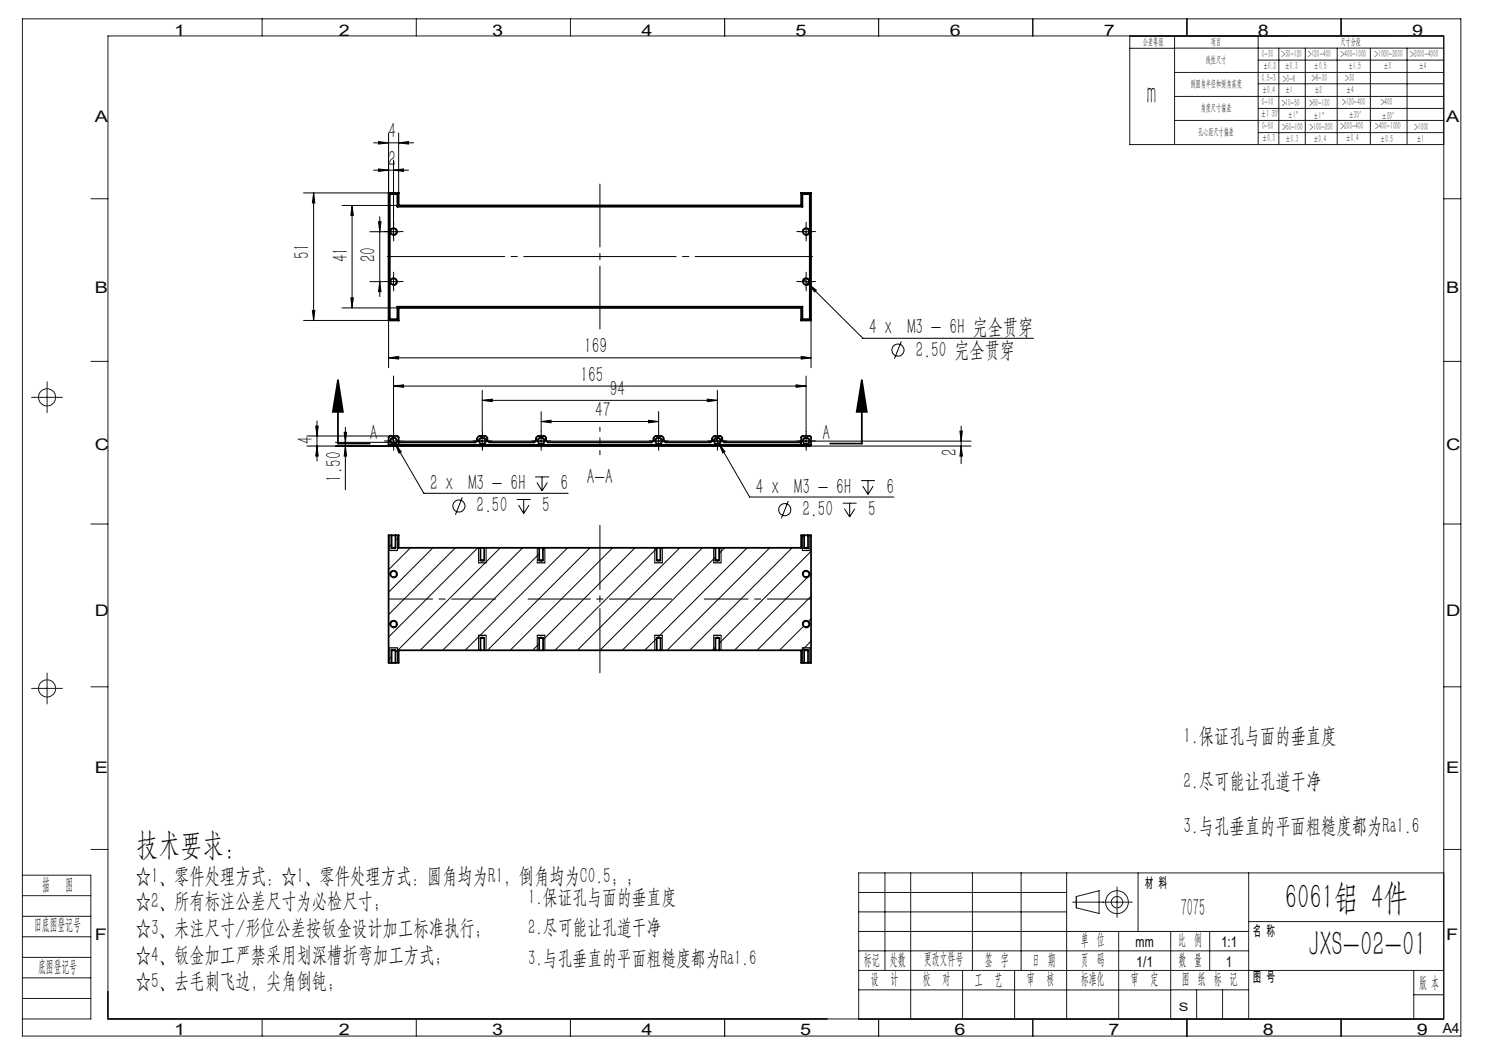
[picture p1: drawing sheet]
<svg xmlns="http://www.w3.org/2000/svg" width="297mm" height="210mm" viewBox="0 0 297 210" stroke-linecap="round" stroke-linejoin="round" font-family="sans-serif">
<g fill="none" stroke="#000" stroke-width=".2">
<path d="M62.7 38.6l.3 2h-.5zM62.7 38.6v25.5M74.7 28.6h8M74.7 34h7M75.7 28.3l2 .3-2 .2zM75.7 33.8l2 .2-2 .3zM77.7 26.6v12h-17M78.7 34l2-.2v.5zM78.7 32v15.6M79.7 28.6l2-.3v.5zM79.7 26.6v12M68.4 41.1h11.3"/>
<path d="M70.2 59.6h.5l-.3 2zM70.4 41.1l.3 2h-.5zM70.4 41.1v20.5M74 56.3h2.8M75.7 44.3h.5l-.2 2zM76 56.3l.2 2h-.5zM76 43.3v16M77.5 56.3h2.5M78 56.5a.75 .75 0 0 1 .7-.9 .75 .75 0 0 1 .8 .8 .75 .75 0 0 1-1 .7M78 46.5a.74 .74 0 0 1 .7-.9 .74 .74 0 0 1 .7 .8 .74 .74 0 0 1-.9 .7M78.7 55.1v2.5M80 46.3h-6"/>
<path d="M159.9 46.3h2.6M159.9 56.3h2.6M160.5 46.5a.75 .75 0 0 1 .6-.9 .75 .75 0 0 1 .8 .8 .75 .75 0 0 1-.9 .7M160.5 56.5a.76 .76 0 0 1 .6-.9 .76 .76 0 0 1 .9 .8 .76 .76 0 0 1-1 .7M160.8 55.9l.8 .9M161.2 45.1v2.5M161.2 55.1v2.5M161.6 56.8l1.7 1.2-.4 .4zM161.6 56.8l11 10.9h34.1M60.7 64.1h17v9.4M62.5 62.1h.5l-.3 2zM68.4 61.6h11.3"/>
<path d="M77.7 71.6l2-.3v.5zM77.7 71.6h84.5M78.7 77.2l2-.2v.5zM78.7 75.2v11.2M78.7 77.2h82.5M96.4 78.1v8.2M141.5 79.8l2 .3-2 .2zM143.5 78.1v8.2M159.2 77l2 .2-2 .3zM160.2 71.3l2 .3-2 .2zM161.2 75.2v11.2M162.2 64.1v9.4"/>
<path d="M180.3 68.3l-1.4 3.4M61.4 87.2h16.6M61.4 89.2h18.1M63.1 85.2h.5l-.2 2zM63.4 89.2l.2 2h-.5zM63.4 84.2v8M67.1 88.5h12.9M68.8 86.5h.5l-.2 2zM69.1 89.2l.2 2h-.5zM69.1 85.5v12.5M77.5 88.2h2.5M78 88.4a.74 .74 0 0 1 .7-.9 .74 .74 0 0 1 .7 .8 .74 .74 0 0 1-.9 .6"/>
<path d="M78.4 87.7l6.4 11h28.8M78.7 87v2.5M79 88.8l1.3 1.6-.5 .2zM80.6 88.2h113.6M92.5 99.5l-1.4 3.4M95.7 88.4a.76 .76 0 0 1 .7-1 .76 .76 0 0 1 .8 .9 .76 .76 0 0 1-.9 .6M96.4 80.1l2.1-.3v.5zM96.4 80.1h47.1M96.4 87v2.5M103.4 99.9h2.8M104.7 99.9v2.8M107 95.4h2.8"/>
<path d="M107.4 96.5l1 1.7M107.5 88.4a.76 .76 0 0 1 .7-1 .76 .76 0 0 1 .8 .9 .76 .76 0 0 1-1 .6M108.2 84.3l2-.2v.5zM108.2 82.3v4M108.2 87v2.5M108.2 84.3h23.5M108.4 95.4v2.8M109.5 96.5l-1.1 1.7M129.7 84.1l2 .2-2 .3zM131 88.4a.76 .76 0 0 1 .7-1 .76 .76 0 0 1 .8 .9 .76 .76 0 0 1-1 .6M131.7 82.3v4M131.7 87v2.5"/>
<path d="M142.7 88.4a.76 .76 0 0 1 .7-1 .76 .76 0 0 1 .8 .9 .76 .76 0 0 1-.9 .6M143.2 87.7l.6 1.1M143.5 87v2.5M143.8 88.8l1.2 1.5-.4 .3zM143.8 88.8l6.1 10.6h28.9M160.5 88.4a.75 .75 0 0 1 .6-.9 .75 .75 0 0 1 .8 .8 .75 .75 0 0 1-.9 .6M160.5 89.2h33.7M161.2 87v2.5M172.2 96.1h2.8M172.5 97.2l1.1 1.7M173.6 96.1v2.8M174.6 97.2l-1 1.7"/>
<path d="M192 86.2h.5l-.3 2zM192.2 85.2v7.5M192.2 89.2l.3 2h-.5zM78 107.1v3M78 115a.75 .75 0 0 1 .7-.9 .75 .75 0 0 1 .8 .8 .75 .75 0 0 1-1 .7M78.3 108.9l-.6 .6M79.5 107.1v3M79.7 107.4l-.6 .7M82.1 109.6l-4.4 4.3M86.6 109.6l-8.9 8.9M91.1 109.6l-13.4 13.3M95.6 109.6l-17.9 17.8"/>
<path d="M95.7 109.6v3M97.2 109.6v3M100 109.6l-20.9 20.9M103.7 101l1 1.7M104.5 109.6l-20.5 20.5M105.8 101l-1.1 1.7M107.5 109.6v3M107.8 110.8l-19.3 19.3M109 109.6v3M109 109.6l-.4 .4M113.5 109.6l-20.5 20.5M118 109.6l-20.5 20.5"/>
<path d="M122.5 109.6l-20.5 20.5M127 109.6l-18.4 18.4M131 109.6v3M131.3 109.7l-20.3 20.4M132.5 109.6v3M136 109.6l-20.5 20.5M140.5 109.6l-20.5 20.5M142.7 109.6v3M143.1 111.4l-18.6 18.7M144.2 109.6v3M145 109.6l-1.2 1.1M149.4 109.6l-17.9 18"/>
<path d="M154 109.6l-20.6 20.5M157.7 100.2l-1.4 3.5M158.4 109.6l-20.5 20.5M160.5 107.1v3M160.5 115a.76 .76 0 0 1 .6-.9 .76 .76 0 0 1 .9 .8 .76 .76 0 0 1-1 .7M160.8 107.2l-.6 .6M162 107.1v3M162.2 110.3l-18.3 18.3M162.2 114.8l-15.3 15.3M162.2 119.3l-10.8 10.8M168.6 100.6h2.7M168.9 101.7l1 1.7"/>
<path d="M169.9 100.6v2.8M171 101.7l-1.1 1.7M78 129.6v3M78 125a.74 .74 0 0 1 .7-.9 .74 .74 0 0 1 .7 .8 .74 .74 0 0 1-.9 .6M78.3 131.3l-.6 .6M79.5 129.6v3M95.7 127.1v3M97.2 127.1v3M107.5 127.1v3M107.8 128.8l-1.3 1.3M109 127.1v3M131 127.1v3"/>
<path d="M131.3 127.7l-2.4 2.4M132.5 127.1v3M142.7 127.1v3M143.1 129.4l-.7 .7M144.2 127.1v3M160.5 129.6v3M160.5 125a.75 .75 0 0 1 .6-.9 .75 .75 0 0 1 .8 .8 .75 .75 0 0 1-.9 .6M160.7 125.2l-4.8 4.9M162 129.6v3M162.2 123.7l-.6 .6M162.2 128.2l-2 2"/>
<circle cx="179.6" cy="70" r="1.21"/>
<circle cx="91.8" cy="101.2" r="1.21"/>
<circle cx="157" cy="101.9" r="1.21"/>
</g>
<g fill="none" stroke="#000" stroke-width=".35">
<path d="M77.7 38.6v25.5M77.7 38.6l.3 .2M77.7 38.6h2M78 38.8v25M78 38.8h1.5M79.5 38.8v2.5M79.7 38.6v2.5M79.7 38.6l-.2 .2M160.2 38.6v2.5M160.2 38.6l.3 .2M160.2 38.6h2M160.5 38.8h1.5"/>
<path d="M160.5 38.8v2.5M162 38.8v25M162.2 38.6l-.2 .2M162.2 38.6v25.5M79.5 41.3h81M79.7 41.1l-.2 .2M79.7 41.1h80.5M160.2 41.1l.3 .2M67.6 76l1 6.4h-2zM67.6 76v12.7h6.3M77.7 64.1h2M78 63.8h1.5"/>
<path d="M78 63.8l-.3 .3M79.5 61.3v2.5M79.5 61.3h81M79.5 63.8l.2 .3M79.5 61.3l.2 .3M79.7 61.6v2.5M79.7 61.6h80.5M160.2 61.6v2.5M160.2 64.1h2M160.5 63.8h1.5M160.5 61.3v2.5M160.5 63.8l-.3 .3"/>
<path d="M160.5 61.3l-.3 .3M162 63.8l.2 .3M172.4 76l1 6.4h-2.1zM172.4 76v12.7h-6.4M77.7 89v-1.6l.3-.2h1.5l.2 .2v1.6l-.2 .2M77.7 89h84.5M77.7 89l.3 .2h84l.2-.2M79.7 88.2l.3 .3h15.1a.78 .78 0 0 0 .4-1l.5-.3h1a.69 .69 0 0 1 .5 1l.4 .3h8.9a.78 .78 0 0 0 .4-1l.5-.3h1.1a.69 .69 0 0 1 .5 1l.3 .3h20.7a.78 .78 0 0 0 .4-1l.3-.3h1.3a.71 .71 0 0 1 .5 1l.3 .3h9a.78 .78 0 0 0 .4-1l.3-.3h1.3a.71 .71 0 0 1 .4 1l.4 .3h15.3M162.2 89v-1.6l-.2-.2h-1.5l-.3 .2v1.6l.3 .2M78.3 109.6l.5 .1 .3-.1M78.3 109.6h.8M78.3 107.1h.8"/>
<path d="M78.3 107.1h-.6v25.5h.6M78.3 107.1v2.5M79.1 107.1h.6v2.5h16.4M79.1 107.1v2.5M96.1 112.1h.7M96.1 109.6h.7M96.1 109.6v2.5M96.8 109.6h11M96.8 109.6v2.5M107.8 112.1h.8M107.8 109.6h.8M107.8 109.6v2.5"/>
<path d="M108.6 109.6h22.7M108.6 109.6v2.5M131.3 112.1h.8M131.3 109.6h.8M131.3 109.6v2.5M132.1 109.6h11M132.1 109.6v2.5M143.1 112.1h.7M143.1 109.6h.7M143.1 109.6v2.5M143.8 109.6v2.5M160.8 109.6l.5 .1 .3-.1"/>
<path d="M160.8 109.6h.8M160.8 107.1h.8M160.8 107.1h-.6v2.5h-16.4M160.8 107.1v2.5M161.6 107.1h.6v25.5h-.6M161.6 107.1v2.5M78.3 130.1h.8M78.3 132.6h.8M78.3 130.1v2.5M79.1 130.1v2.5M96.1 127.6l.3-.1 .4 .1M96.1 127.6h.7"/>
<path d="M96.1 130.1h.7M96.1 130.1h-16.4v2.5h-.6M96.1 127.6v2.5M96.8 130.1h11M96.8 127.6v2.5M107.8 127.6h.8M107.8 130.1h.8M108.6 127.6l-.4-.1-.4 .1v2.5M108.6 130.1h22.7M108.6 127.6v2.5M131.3 127.6l.4-.1 .4 .1M131.3 127.6h.8"/>
<path d="M131.3 130.1h.8M131.3 127.6v2.5M132.1 130.1h11M132.1 127.6v2.5M143.1 127.6l.3-.1 .5 .1M143.1 127.6h.8M143.1 130.1h.8M143.1 127.6v2.5M143.9 130.1h16.3v2.5h.6M143.9 127.6v2.5M160.8 130.1h.8M160.8 132.6h.8"/>
<path d="M160.8 130.1v2.5M161.6 130.1v2.5"/>
<circle cx="78.7" cy="46.3" r=".62"/>
<circle cx="78.7" cy="56.3" r=".62"/>
<circle cx="161.2" cy="46.3" r=".63"/>
<circle cx="161.2" cy="56.3" r=".63"/>
<circle cx="78.7" cy="88.2" r=".62"/>
<circle cx="96.5" cy="88.2" r=".62"/>
<circle cx="108.2" cy="88.2" r=".62"/>
<circle cx="131.7" cy="88.2" r=".63"/>
<circle cx="143.5" cy="88.2" r=".63"/>
<circle cx="161.2" cy="88.2" r=".62"/>
<circle cx="78.7" cy="114.8" r=".63"/>
<circle cx="161.2" cy="114.8" r=".62"/>
<circle cx="78.7" cy="124.8" r=".63"/>
<circle cx="161.2" cy="124.8" r=".62"/>
</g>
<g fill="none" stroke="#191924" stroke-width=".2">
<path d="M4.5 3.8h287.7v203.4h-287.7zM52.4 3.8v3.4M83.3 3.8v3.4M114.1 3.8v3.4M144.9 3.8v3.4M175.7 3.8v3.4M206.6 3.8v3.4M226 7.2v21.7h62.7M226 9.7h8.9M234.9 7.2v21.7M234.9 9.6h53.8M234.9 14.5h53.8"/>
<path d="M234.9 19.3h53.8M237.4 3.8v3.4M251.6 7.2v21.7M251.7 12h37M251.7 16.7h37M255.8 9.6v19.3M261.1 9.6v19.3M267.4 9.6v19.3M268.2 3.8v3.4M274.1 9.6v7.2M274.1 16.9v12M281.4 9.6v7.2"/>
<path d="M281.4 16.9v12M18.2 39.7h3.4M234.9 24.1h53.8M251.7 21.7h37M251.7 26.5h37M288.7 39.7h3.5M6.3 79.5h6.2M9.4 76.4v6.1M18.2 72.3h3.4M288.7 72.3h3.5M18.2 104.8h3.4M288.7 104.8h3.5"/>
<path d="M6.3 137.7h6.2M9.4 134.6v6.2M18.2 137.4h3.4M288.7 137.4h3.5M4.5 175h13.7v28.8h-13.7M4.5 179.1h13.7M18.2 169.9h3.4M171.7 178.5h41.6M177 174.6v19.5M182.1 174.6v29.2M194.5 174.6v19.5M204.2 174.6v19.5"/>
<path d="M213.3 174.6v29.2M215.3 179.3l4.5-1.2v4.6l-4.5-1.1zM223.4 177.4v6.1M227.6 174.6v11.7M249.7 174.6v29.2M288.7 174.6h-117v29.2h117M288.7 169.9h3.5M4.5 191.5h13.7M4.5 183.3h13.7M4.5 187.4h13.7M4.5 195.6h13.7M4.5 199.7h13.7"/>
<path d="M171.7 194.1h117M171.7 198h62.4M171.7 190.2h78M171.7 182.4h41.6M171.7 186.3h78M192.5 194.1v9.7M202.9 194.1v9.7M214.5 180.4h11.9M223.7 186.3v17.5M234.1 198h15.6M234.1 186.3v17.5M239.3 198v5.8"/>
<path d="M241.9 186.3v7.8M244.5 198v5.8M249.7 184.3h39M282.8 194.1v9.7M282.8 199h5.9M52.4 203.8v3.4M83.3 203.8v3.4M114.1 203.8v3.4M144.9 203.8v3.4M175.7 203.8v3.4M206.6 203.8v3.4M237.4 203.8v3.4"/>
<path d="M268.2 203.8v3.4M288.7 203.8h-267.1v-196.6h267.1v196.6"/>
<circle cx="9.4" cy="79.5" r="1.71"/>
<circle cx="9.4" cy="137.7" r="1.71"/>
<circle cx="223.4" cy="180.4" r="2.28"/>
<circle cx="223.4" cy="180.4" r="1.14"/>
</g>
<path d="M77.5 51.3h85" fill="none" stroke="#000" stroke-width=".2" stroke-dasharray="30.5 1.3 1.3 1.3" stroke-dashoffset="7"/>
<path d="M120 65.8v-29" fill="none" stroke="#000" stroke-width=".2" stroke-dasharray="30.5 1.3 1.3 1.3" stroke-dashoffset="17.9"/>
<path d="M120 90.9v-5.5" fill="none" stroke="#000" stroke-width=".2" stroke-dasharray="30.5 1.3 1.3 1.3" stroke-dashoffset="29.6"/>
<path d="M105.6 119.8h28.8" fill="none" stroke="#000" stroke-width=".2" stroke-dasharray="30.5 1.3 1.3 1.3" stroke-dashoffset="18"/>
<path d="M77.7 119.8h21.4M140.9 119.8h21.3" fill="none" stroke="#000" stroke-width=".2" stroke-dasharray="30.5 1.3 1.3 1.3" stroke-dashoffset="21.7"/>
<path d="M120 134.6v-29.5" fill="none" stroke="#000" stroke-width=".2" stroke-dasharray="30.5 1.3 1.3 1.3" stroke-dashoffset="17.6"/>
<g fill="none" stroke="#000" stroke-width=".2" stroke-dasharray="30.5 1.3 1.3 1.3">
<path d="M77.5 56.3h-.6M77.5 46.3h-.6M78.7 55.1v-.7M78.7 57.6v.6M78.7 45.1v-.7M78.7 47.6v.6M80 56.3h.6M80 46.3h.6M160 46.3h-.6M160 56.3h-.6M161.2 45.1v-.7M161.2 47.6v.6"/>
<path d="M161.2 55.1v-.7M161.2 57.6v.6M162.5 46.3h.6M162.5 56.3h.6M77.5 88.2h-.6M78.7 86.9v-.6M78.7 89.4v.7M80 88.2h.6M95.2 88.2h-.6M96.5 86.9v-.6M96.5 89.4v.7M97.7 88.2h.7"/>
<path d="M107 88.2h-.6M108.2 86.9v-.6M108.2 89.4v.7M109.5 88.2h.6M130.5 88.2h-.6M131.7 86.9v-.6M131.7 89.4v.7M133 88.2h.6M142.2 88.2h-.6M143.5 86.9v-.6M143.5 89.4v.7M144.7 88.2h.7"/>
<path d="M160 88.2h-.6M161.2 86.9v-.6M161.2 89.4v.7M162.5 88.2h.6"/>
</g>
<path d="M78 110.1h1.5M95.7 112.6h1.5M107.5 112.6h1.5M131 112.6h1.5M142.7 112.6h1.5M160.5 110.1h1.5M78 129.6h1.5M95.7 127.1h1.5M107.5 127.1h1.5M131 127.1h1.5M142.7 127.1h1.5M160.5 129.6h1.5" fill="none" stroke="#000" stroke-width=".25"/>
<g fill="#000">
<path d="M75.7 33.8l2 .2-2 .3zM78.7 34l2-.2v.5zM77.7 71.6l2-.3v.5zM160.2 71.3l2 .3-2 .2zM161.6 56.8l1.3 1.6 .4-.4zM78.7 77.2l2-.2v.5zM159.2 77l2 .2-2 .3zM79 88.8l.8 1.8 .5-.2zM143.8 88.8l.8 1.8 .4-.3z"/>
<path d="M79.7 28.6l2-.3v.5zM75.7 28.3l2 .3-2 .2zM141.5 79.8l2 .3-2 .2zM96.4 80.1l2.1-.3v.5zM129.7 84.1l2 .2-2 .3zM108.2 84.3l2-.2v.5z"/>
<path d="M75.7 44.3h.5l-.2 2zM76 56.3l.2 2h-.5zM70.4 41.1l.3 2h-.5zM70.2 59.6h.5l-.3 2zM63.1 85.2h.5l-.2 2zM63.4 89.2l.2 2h-.5zM68.8 86.5h.5l-.2 2zM69.1 89.2l.2 2h-.5zM192 86.2h.5l-.3 2zM192.2 89.2l.3 2h-.5z"/>
<path d="M62.5 62.1h.5l-.3 2zM62.7 38.6l.3 2h-.5z"/>
<path d="M172.4 76l1 6.4h-2.1zM67.6 76l1 6.4h-2z"/>
</g>
<g font-size="7.1">
<text x="257" y="181.8">6061铝 4件</text>
<text x="261.7" y="191.1">JXS-02-01</text>
</g>
<text font-size="6.3" fill="#0a0605" x="229.4" y="20.8">m</text>
<text font-size="6.3" x="27.3" y="170.9">技术要求：</text>
<text font-size="5" fill="#0a0605" x="236.1" y="183.2">7075</text>
<g font-size="4.4">
<text x="77.7" y="27.7">4</text>
<text x="77.7" y="33.1">2</text>
<text x="61.9" y="51.7" transform="rotate(-90 61.9 51.7)">51</text>
<text x="69.6" y="52.5" transform="rotate(-90 69.6 52.5)">41</text>
<text x="75.1" y="52.5" transform="rotate(-90 75.1 52.5)">20</text>
<text x="116.9" y="70.7">169</text>
<text x="173.8" y="66.8">4 x M3 - 6H 完全贯穿</text>
<text x="183.1" y="71.3">2.50 完全贯穿</text>
<text x="116.1" y="76.3">165</text>
<text x="119.1" y="83.4">47</text>
<text x="122" y="79.2">94</text>
<text x="62.5" y="88.8" transform="rotate(-90 62.5 88.8)">4</text>
<text x="73.9" y="88">A</text>
<text x="164.5" y="88">A</text>
<text x="191.4" y="91.2" transform="rotate(-90 191.4 91.2)">2</text>
<text x="68.2" y="96.4" transform="rotate(-90 68.2 96.4)">1.50</text>
<text x="86" y="98">2 x M3 - 6H</text>
<text x="112.1" y="98">6</text>
<text x="117.4" y="96.8">A-A</text>
<text x="151.2" y="98.7">4 x M3 - 6H</text>
<text x="177.3" y="98.7">6</text>
<text x="95.3" y="102.5">2.50</text>
<text x="108.4" y="102.5">5</text>
<text x="160.5" y="103.2">2.50</text>
<text x="173.6" y="103.2">5</text>
<text x="236.7" y="148.6">1.保证孔与面的垂直度</text>
<text x="236.7" y="157.6">2.尽可能让孔道干净</text>
<text x="236.7" y="166.6">3.与孔垂直的平面粗糙度都为Ra1.6</text>
<text x="27.2" y="176.7">☆1、零件处理方式：☆1、零件处理方式：圆角均为R1，倒角均为C0.5；；</text>
</g>
<g font-size="4.4" fill="#0a0605">
<text x="27.2" y="181.7">☆2、所有标注公差尺寸为必检尺寸；</text>
<text x="27.2" y="187">☆3、未注尺寸/形位公差按钣金设计加工标准执行；</text>
<text x="27.2" y="192.3">☆4、钣金加工严禁采用划深槽折弯加工方式；</text>
<text x="27.2" y="197.7">☆5、去毛刺飞边，尖角倒钝；</text>
</g>
<g font-size="4.2">
<text x="105.6" y="180.8">1.保证孔与面的垂直度</text>
<text x="105.6" y="186.9">2.尽可能让孔道干净</text>
<text x="105.6" y="192.9">3.与孔垂直的平面粗糙度都为Ra1.6</text>
</g>
<g font-size="3.4" fill="#0a0605">
<text x="8.4" y="178">描</text>
<text x="13.1" y="178">图</text>
<text x="6.8" y="186">旧底图登记号</text>
<text x="7.6" y="194.4">底图登记号</text>
</g>
<g font-size="3.3" fill="#0a0605">
<text x="216.2" y="189">单 位</text>
<text x="235.7" y="189">比 例</text>
<text x="172.8" y="192.9">标记</text>
<text x="174.2" y="196.7">设</text>
<text x="178" y="192.9">处数</text>
<text x="178.1" y="196.7">计</text>
<text x="184.6" y="196.8">校</text>
<text x="184.8" y="192.9">更改文件号</text>
<text x="188.5" y="196.8">对</text>
<text x="195" y="196.9">工</text>
<text x="197" y="192.9">签 字</text>
<text x="198.9" y="196.9">艺</text>
<text x="205.4" y="196.8">审</text>
<text x="206.4" y="192.9">日 期</text>
<text x="209.3" y="196.8">核</text>
<text x="216.2" y="196.8">标准化</text>
<text x="216.2" y="193">页 码</text>
<text x="226.2" y="196.8">审</text>
<text x="230.1" y="196.8">定</text>
<text x="235.7" y="192.9">数 量</text>
<text x="236.4" y="196.8">图 纸 标 记</text>
<text x="283.8" y="197.5">版 本</text>
</g>
<g font-size="3.2" fill="#0a0605">
<text x="34.9" y="7.2">1</text>
<text x="67.8" y="7.2">2</text>
<text x="98.4" y="7.1">3</text>
<text x="128.3" y="7.2">4</text>
<text x="159.1" y="7.1">5</text>
<text x="190" y="7.1">6</text>
<text x="220.8" y="7.2">7</text>
<text x="251.6" y="7.1">8</text>
<text x="282.4" y="7.1">9</text>
<text x="19" y="24.3">A</text>
<text x="289.2" y="24.3">A</text>
<text x="19" y="58.6">B</text>
<text x="289.2" y="58.6">B</text>
<text x="19" y="90">C</text>
<text x="289.2" y="90">C</text>
<text x="19" y="123.1">D</text>
<text x="289.2" y="123.1">D</text>
<text x="19" y="154.6">E</text>
<text x="289.2" y="154.6">E</text>
<text x="19" y="187.9">F</text>
<text x="289.2" y="187.9">F</text>
<text x="34.9" y="207">1</text>
<text x="67.8" y="207">2</text>
<text x="98.4" y="207">3</text>
<text x="128.3" y="207">4</text>
<text x="160.1" y="207">5</text>
<text x="190.9" y="207">6</text>
<text x="221.7" y="207">7</text>
<text x="252.5" y="207">8</text>
<text x="283.4" y="207">9</text>
</g>
<g font-size="3" fill="#0a0605">
<text x="227.1" y="189.5">mm</text>
<text x="244.2" y="189.5">1:1</text>
<text x="227.3" y="193.3">1/1</text>
<text x="245.2" y="193.4">1</text>
</g>
<g font-size="2.8" fill="#0a0605">
<text x="229" y="177.6">材 料</text>
<text x="250.6" y="187.2">名 称</text>
<text x="250.6" y="196.4">图 号</text>
<text x="288.5" y="206.5">A4</text>
</g>
<text font-size="2.3" fill="#0a0605" x="235.8" y="202.1">S</text>
<text font-size="2.1" fill="#0a0605" x="252.2" y="23.4">±1 30′ ±1</text>
<g font-size="2" fill="#0a0605">
<text x="228.6" y="8.9">公差等级</text>
<text x="242.2" y="9">项目</text>
<text x="252.4" y="11.4">0-30</text>
<text x="256.3" y="11.3">&gt;30-120</text>
<text x="261.6" y="11.4">&gt;120-400</text>
<text x="268.1" y="8.9">尺寸分段</text>
<text x="268.1" y="11.4">&gt;400-1000</text>
<text x="274.9" y="11.4">&gt;1000-2000</text>
<text x="282" y="11.5">&gt;2000-4000</text>
<text x="238.1" y="17.4">倒圆角半径和倒角高度</text>
<text x="241.2" y="12.5">线性尺寸</text>
<text x="252.4" y="16.3">0.5-3</text>
<text x="252.6" y="13.9">±0.2</text>
<text x="256.5" y="16.4">&gt;3-6</text>
<text x="257" y="13.8">±0.3</text>
<text x="262.4" y="16.2">&gt;6-30</text>
<text x="262.8" y="13.9">±0.5</text>
<text x="269" y="16.2">&gt;30</text>
<text x="269.6" y="13.8">±1.5</text>
<text x="276.7" y="13.8">±3</text>
<text x="283.8" y="13.8">±4</text>
<text x="240.1" y="22.2">角度尺寸偏差</text>
<text x="252.4" y="21">0-10</text>
<text x="252.4" y="18.5">±0.4</text>
<text x="256.3" y="21.1">&gt;10-50</text>
<text x="257" y="18.6">±1</text>
<text x="261.8" y="21.1">&gt;50-120</text>
<text x="262.7" y="23.8">±1°</text>
<text x="262.9" y="18.7">±2</text>
<text x="268.4" y="21">&gt;120-400</text>
<text x="269.2" y="18.6">±4</text>
<text x="269.7" y="23.7">±30′</text>
<text x="276.1" y="21">&gt;400</text>
<text x="276.4" y="23.8">±20′</text>
<text x="239.6" y="27.1">孔心距尺寸偏差</text>
<text x="252.4" y="25.9">0-50</text>
<text x="252.4" y="28.2">±0.3</text>
<text x="256.4" y="26">&gt;50-100</text>
<text x="257.1" y="28.3">±0.3</text>
<text x="261.9" y="26">&gt;100-200</text>
<text x="262.7" y="28.4">±0.4</text>
<text x="268.1" y="25.9">&gt;200-400</text>
<text x="269.2" y="28.2">±0.4</text>
<text x="275" y="25.8">&gt;400-1000</text>
<text x="276.1" y="28.3">±0.5</text>
<text x="282.9" y="26">&gt;1000</text>
<text x="283.3" y="28.4">±1</text>
</g>
<text font-size="1.9" fill="#0a0605" x="259.1" y="23.7">°</text>
</svg>
